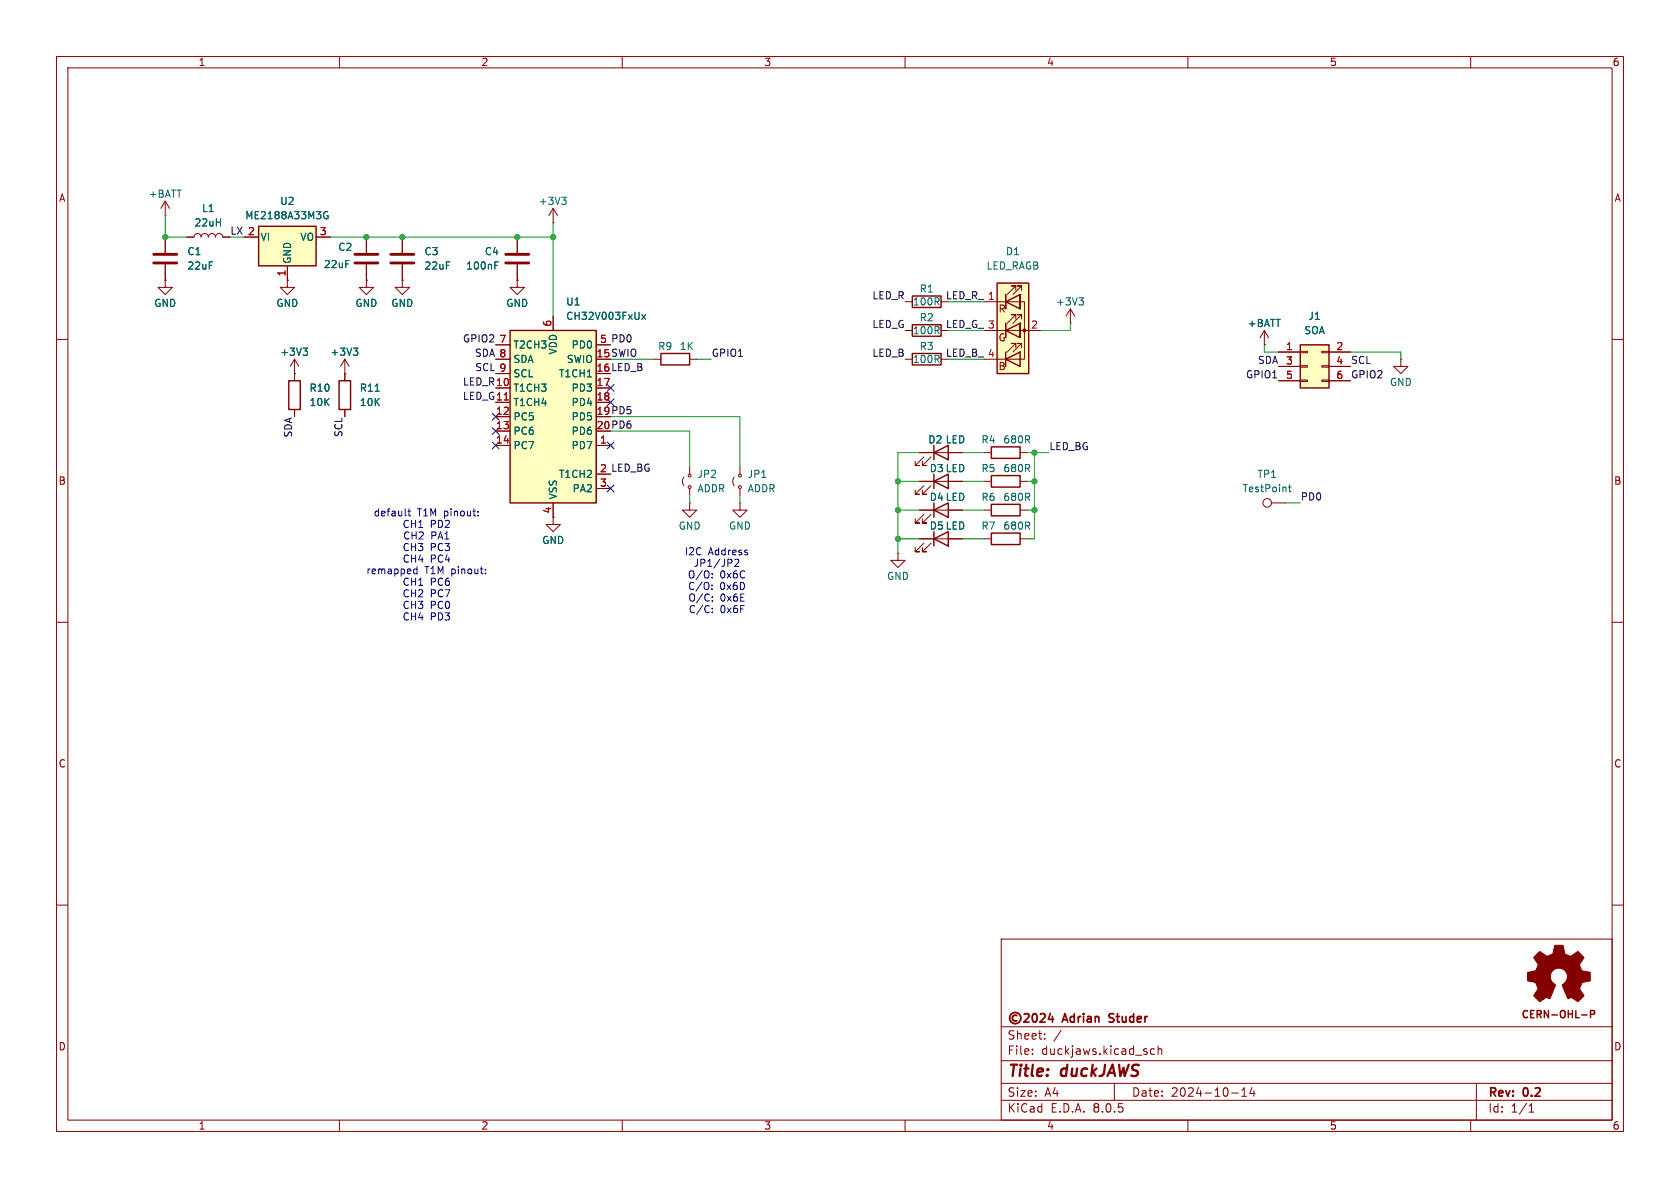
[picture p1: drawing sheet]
<svg xmlns="http://www.w3.org/2000/svg" width="297mm" height="210mm" viewBox="0 0 297 210" stroke-linecap="round" stroke-linejoin="round" font-family="sans-serif">
<g fill="none" stroke="#840000" stroke-width=".18">
<path d="M10 10h277v190h-277zM12 12h273v186h-273zM60 10v2M110 10v2M160 10v2M210 10v2M260 10v2M10 60h2M64.8 49.5v1.3h1.2l-1.2 1.3-1.3-1.3h1.3M64.8 49.5h.1M285 60h2M61 66h.1"/>
<path d="M61 63.5l-.8 1.3M61 63.5v2.5M61 63.5l.7 1.3M120.9 84.3l-.3 .8 .3 .8M121.9 82.6v1.2M121.9 86.4v1.2M129.8 84.3l-.3 .8 .3 .8M130.8 82.6v1.2M130.8 86.4v1.2M10 110h2M285 110h2M10 160h2"/>
<path d="M285 160h2M177 166h108v32h-108zM60 198v2M110 198v2M160 198v2M177 194.5h108M177 191.5h108M177 187.5h108M177 181.5h108M182.5 186.3v.1M182.5 185.5v.1M184.7 183.6v.1"/>
<path d="M184.7 182.8v.1M187.6 182.1l-1.3 2M197 191.5v3M204.1 185.5l-.4-.1-.3 .3v.4l.1 .2h.6M204.7 185.5l.3-.1 .3 .1 .1 .9M204.7 184.9v1.5M210 198v2M217.7 193.2h1.2M219.5 193.8h.9M219.5 192.7l.5-.4v1.5M221.3 192.2l-.3 1.1h.9M221.7 192.8v1"/>
<path d="M260 198v2M261 191.5v6.5M270.3 196.6h.9M270.3 195.5l.4-.4v1.5"/>
<circle cx="121.9" cy="84.1" r=".25"/>
<circle cx="121.9" cy="86.1" r=".25"/>
<circle cx="130.8" cy="86.1" r=".25"/>
<circle cx="130.8" cy="84.1" r=".25"/>
</g>
<g fill="none" stroke="#840000" stroke-width=".3">
<path d="M179.8 179.5a.52 .52 0 0 0-.8 .5 .52 .52 0 0 0 .8 .4M181.1 179.3l.5-.1 .2 .1 .1 .3-.9 1.1h.9M182.6 179.3l.2-.1a.81 .81 0 0 1 .6 .6 .81 .81 0 0 1-.3 .8l-.1 .1a.81 .81 0 0 1-.4-1.4zM183.9 179.3l.6-.1 .2 .1 .1 .3-1 1.1h1M185.7 179.1l-.4 1.1h1M186.1 179.7v1M196.1 179.3v.5M196.1 180.6l.2 .1"/>
<circle cx="179.5" cy="180" r="1"/>
</g>
<path d="M62.5 61.5h.8l-.5 .5M63 62l.3 .3v.3l-.3 .2" fill="none" stroke="#006464" stroke-width=".18"/>
<path d="M45.7 40h10.2v7h-10.2z" fill="#ffffc2"/>
<path d="M45.7 40h10.2v7h-10.2z" fill="none" stroke="#840000" stroke-width=".25"/>
<g fill="none" stroke="#840000" stroke-width=".18">
<path d="M97.8 39.4h.1M97.8 36.8l-.8 1.3M97.8 36.8v2.6M97.8 36.8l.8 1.3M43.2 41.9h2.5M50.8 47v2.5M55.9 41.9h2.5M91.4 41.9v2.8M91.4 46.7v2.8M247.6 63.5v1.3h1.3l-1.3 1.2-1.2-1.2h1.2M247.6 63.5h.1M224.8 88.9h2.5"/>
<circle cx="224" cy="88.9" r=".76"/>
</g>
<path d="M57.8 38.1h.2l-.1 .5h-.4l-.2-.2M57.9 37.5h-.4l-.2 .2M99.3 34.9h.8l-.4 .5M99.8 35.4l.3 .2v.3l-.3 .2M87.5 46.9h.4M87.5 46.3h.6M227.8 86.1h.5M228 85.7v1.1l.3 .1" fill="none" stroke="#006464" stroke-width=".18"/>
<path d="M89.4 46.5h4.1M89.4 45h4.1" fill="none" stroke="#840000" stroke-width=".51"/>
<path d="M229.9 61h5v7.6h-5z" fill="#ffffc2"/>
<g fill="none" stroke="#840000" stroke-width=".18">
<path d="M29.2 49.5v1.3h1.3l-1.3 1.3-1.3-1.3h1.3M29.2 49.5h.1M91.4 49.5v1.3h1.3l-1.3 1.3-1.2-1.3h1.2M91.4 49.5h.1M160 53.3h1.3M160 58.4h1.3M166.4 53.3h1.2M166.4 58.4h1.2M189.2 57.2h.1M189.2 54.6l-.7 1.3M189.2 54.6v2.6M189.2 54.6l.8 1.3"/>
<path d="M223.5 58.4l-.7 1.3M223.5 58.4v2.6M223.5 58.4l.8 1.3M52.1 66h.1M52.1 63.5l-.8 1.3M52.1 63.5v3.8M52.1 72.4v1.3M52.1 63.5l.7 1.3M61 66v1.3M61 72.4v1.3M160 63.5h1.3M166.4 63.5h1.2"/>
<path d="M223.5 61h.1M226.1 62.2h3.8M226.1 64.8h3.8M226.1 67.3h3.8M229.9 67.2h1.2v.2h-1.2zM229.9 64.6h1.2v.3h-1.2zM229.9 62.1h1.2v.3h-1.2zM233.7 67.2h1.2v.2h-1.2zM233.7 64.6h1.2v.3h-1.2zM233.7 62.1h1.2v.3h-1.2zM234.9 62.2h3.9M234.9 64.8h3.9"/>
<path d="M234.9 67.3h3.9M158.7 97.8v1.3h1.3l-1.3 1.2-1.2-1.2h1.2M158.7 97.8h.1M162.6 90.2h7.6M162.6 95.3h7.6M162.6 80h7.6M162.6 85.1h7.6M163.3 90.9l-1.5 1.6h.8h-.8v-.8M163.3 96l-1.5 1.5h.8h-.8v-.7M163.3 80.8l-1.5 1.5h.8h-.8v-.8M163.3 85.9l-1.5 1.5h.8h-.8v-.8M164.6 90.9l-1.5 1.6h.7h-.7v-.8"/>
<path d="M164.6 96l-1.5 1.5h.7h-.7v-.7M164.6 80.8l-1.5 1.5h.7h-.7v-.8M164.6 85.9l-1.5 1.5h.7h-.7v-.8"/>
</g>
<g fill="none" stroke="#840000" stroke-width=".25">
<path d="M161.3 52.3h5.1v2.1h-5.1zM161.3 57.4h5.1v2h-5.1zM51.1 67.3h2v5.1h-2zM59.9 67.3h2.1v5.1h-2.1zM161.3 62.5h5.1v2h-5.1zM165.1 78.7v2.6M229.9 61h5v7.6h-5zM165.1 90.2l2.5-1.3v2.5zM165.1 95.3l2.5-1.3v2.5zM165.1 80l2.5-1.3v2.6zM165.1 85.1l2.5-1.3v2.6zM165.1 83.8v2.6"/>
<path d="M165.1 88.9v2.5M165.1 94v2.5"/>
</g>
<path d="M271.7 168.7l.5-.5 .9 .6a.62 .62 0 0 0 1 0l.2-.1a1.62 1.62 0 0 0 .5-1.4l.1-.2h1.4l.2 .8a.74 .74 0 0 0 .7 1l.5 .2 1.3-.9 1 1-.4 .7a.75 .75 0 0 0-.1 1.2l.2 .5 1.4 .3 .1 1.5-1.5 .3v.1a1.23 1.23 0 0 0-.3 1.2l.6 1-.1 .1-1 1-.8-.6a.54 .54 0 0 0-.8 .1l-1.1-2.4a2.33 2.33 0 0 0 .9-1.9 1.54 1.54 0 0 0-2.5-.7 1.54 1.54 0 0 0 .4 2.5l-1.1 2.5a.69 .69 0 0 0-1.1 .1l-.6 .4-1.1-1.1 .8-1.2-.2-.5a.71 .71 0 0 0-.9-.8l-.7-.1v-1.5l.4-.1a1.11 1.11 0 0 0 1.2-.7 .72 .72 0 0 0-.2-1.2l-.4-.6z" fill="#840000" stroke="#840000" stroke-width=".18"/>
<path d="M190.7 52.6h.8l-.4 .5M191.3 53.1l.2 .3v.3l-.2 .2M53.6 61.5h.8l-.5 .5M54.1 62l.3 .3v.3l-.3 .2M66.3 69.2h.8" fill="none" stroke="#006464" stroke-width=".18"/>
<path d="M176.3 50h5.6v16h-5.6z" fill="#ffffc2"/>
<g fill="none" stroke="#840000" stroke-width=".18">
<path d="M174 53.3h7.1v10.2h-7.1M174 58.4h10.1M177.8 57.2v2.5M177.8 52.1v2.5M179.6 56.4v-.8h-.8h.8l-1.5 1.6M179.6 51.3v-.8h-.8h.8l-1.5 1.6M180.3 57.2v2.5zM180.3 57.2h.1M180.3 52.1v2.5zM180.3 52.1h.1M180.6 56.4v-.8h-.8h.8l-1.5 1.6M180.6 51.3v-.8h-.8h.8l-1.5 1.6"/>
<path d="M179.6 61.5v-.8h-.8h.8l-1.5 1.5M180.6 61.5v-.8h-.8h.8l-1.5 1.5M174 90.2h1.3M174 80h1.3M174 95.3h1.3M174 85.1h1.3M180.3 90.2h1.3M180.3 80h1.3M180.3 95.3h1.3M180.3 85.1h1.3"/>
</g>
<path d="M176.3 50h5.6v16h-5.6zM177.8 58.4l2.5-1.2v2.5zM177.8 53.3l2.5-1.2v2.5zM177.8 52.1v2.5M177.8 57.2v2.5M175.3 79h5v2h-5zM177.8 63.5l2.5-1.3v2.6zM177.8 62.2v2.6M175.3 89.2h5v2h-5zM175.3 94.2h5v2.1h-5zM175.3 84.1h5v2h-5z" fill="none" stroke="#840000" stroke-width=".25"/>
<circle cx="181.1" cy="58.4" r=".25" fill="#840000" stroke="#840000" stroke-width=".18"/>
<path d="M90.2 58.4h15.2v30.5h-15.2z" fill="#ffffc2"/>
<path d="M90.2 58.4h15.2v30.5h-15.2zM116.8 62.5h5.1v2h-5.1zM279.6 179.4h1M281.2 179.3l.6-.1 .1-.1-.1-.3-.6-.2v1.3" fill="none" stroke="#840000" stroke-width=".25"/>
<g fill="none" stroke="#840000" stroke-width=".18">
<path d="M29.2 38.1h.1M29.2 35.6v2.5M29.2 35.6l-.8 1.2M29.2 35.6l.8 1.2M29.2 49.5h.1M29.2 41.9v2.8M29.2 46.7v2.8M33 41.9h1.3a.64 .64 0 0 1 .6-.6 .64 .64 0 0 1 .7 .6 .64 .64 0 0 1 .6-.6 .64 .64 0 0 1 .6 .6 .64 .64 0 0 1 .7-.6 .64 .64 0 0 1 .6 .6 .64 .64 0 0 1 .6-.6 .64 .64 0 0 1 .7 .6h1.2M43.2 41.9h2.5M50.8 49.5v1.3h1.3l-1.3 1.3-1.3-1.3h1.3M50.8 49.5h.1M50.8 47v2.5"/>
<path d="M55.9 41.9h2.5M64.8 49.5h.1M64.8 41.9v2.8M64.8 46.7v2.8M71.1 49.5v1.3h1.3l-1.3 1.3-1.3-1.3h1.3M71.1 49.5h.1M71.1 41.9v2.8M71.1 46.7v2.8M91.4 49.5h.1M91.4 41.9v2.8M91.4 46.7v2.8M97.8 55.9v2.5"/>
<path d="M52.1 66h.1M52.1 66v1.3M52.1 72.4v1.3M61 66h.1M61 66v1.3M61 72.4v1.3M87.6 78.7h2.6M87.6 68.6h2.6M87.6 71.1h2.6M87.6 73.7h2.6M87.6 76.2h2.6M87.6 61h2.6"/>
<path d="M87.6 63.5h2.6M87.6 66h2.6M105.4 78.7h2.5M105.4 68.6h2.5M105.4 71.1h2.5M105.4 61h2.5M115.6 63.5h1.2M121.9 63.5h1.3M223.5 61h.1M226.1 62.2h3.8M226.1 64.8h3.8M226.1 67.3h3.8"/>
<path d="M234.9 62.2h3.9M234.9 64.8h3.9M234.9 67.3h3.9M97.8 88.9v3.8h1.3l-1.3 1.3-1.3-1.3h1.3M105.4 86.4h2.5M121.9 88.9v1.3h1.3l-1.3 1.2-1.3-1.2h1.3M121.9 88.9h.1M130.8 88.9v1.3h1.3l-1.3 1.2-1.3-1.2h1.3M130.8 88.9h.1M162.6 90.2h2.5M162.6 95.3h2.5M162.6 85.1h2.5"/>
<path d="M162.6 80h2.5M167.6 90.2h2.6M167.6 95.3h2.6M167.6 85.1h2.6M167.6 80h2.6"/>
</g>
<path d="M89.1 70.7h.8" fill="none" stroke="#a90000" stroke-width=".18"/>
<path d="M57.8 38.1h.2l-.1 .5h-.4l-.2-.2M57.9 37.5h-.4l-.2 .2M87.5 46.9h.4M87.5 46.3h.6M113.5 55.6l.6 .9M114.1 55.6l-.6 .9M53.6 61.5h.8l-.5 .5M54.1 62l.3 .3v.3l-.3 .2M62.5 61.5h.8l-.5 .5M63 62l.3 .3v.3l-.3 .2M66.3 69.2h.8" fill="none" stroke="#006464" stroke-width=".18"/>
<path d="M27.2 46.5h4M27.2 45h4M62.7 46.5h4.1M62.7 45h4.1M69.1 46.5h4.1M69.1 45h4.1" fill="none" stroke="#840000" stroke-width=".51"/>
<g fill="none" stroke="#0000c2" stroke-width=".18">
<path d="M72.1 90.4h.5M72.3 89.9v1.1l.3 .2M84.5 91.1v.1M84.5 90.4v.1M130.6 99v.4l-.8 .7h.8M73.1 101.2l.3 .2h.3M73.7 100.2v1.2M73.7 100.6h-.3l-.3 .2M85.8 101.3v.1M85.8 100.6v.2M125.9 104.1v.1M125.9 103.4v.2"/>
<path d="M125.9 102.1v.1M125.9 101.4v.1M125.9 107.5v.1M125.9 108.2v.1M125.9 105.5v.1M125.9 106.1v.2"/>
</g>
<g fill="none" stroke="#009600" stroke-width=".18">
<path d="M29.2 38.1v3.8h3.8M97.8 39.4v16.5M58.4 41.9h39.4M167.6 58.4h6.4M167.6 53.3h6.4M189.2 57.2v1.2h-5.1M107.9 76.2h14v6.4M107.9 73.7h22.9v8.9M107.9 63.5h7.7M123.2 63.5h2.5M167.6 63.5h6.4M223.5 61v1.2h2.6"/>
<path d="M238.8 62.2h8.8v1.3M121.9 87.6v1.3M130.8 87.6v1.3M158.7 85.1h3.9M158.7 95.3h3.9M158.7 90.2h3.9M162.6 80h-3.9v17.8M170.2 85.1h3.8M170.2 95.3h3.8M170.2 90.2h3.8M170.2 80h3.8M181.6 85.1h1.3"/>
<path d="M181.6 90.2h1.3M181.6 80h3.8M182.9 80v15.3h-1.3M227.3 88.9h2.6"/>
</g>
<g fill="none" stroke="#000084" stroke-width=".18">
<path d="M87 78.1l1.2 1.2M87 73.1l1.2 1.2M87 75.6l1.2 1.2M88.2 78.1l-1.2 1.2M88.2 73.1l-1.2 1.2M88.2 75.6l-1.2 1.2M107.3 70.5l1.3 1.2M107.3 78.1l1.3 1.2M107.3 68l1.3 1.2M108.6 70.5l-1.3 1.2M108.6 78.1l-1.3 1.2M108.6 68l-1.3 1.2"/>
<path d="M107.3 85.8l1.3 1.2M108.6 85.8l-1.3 1.2"/>
</g>
<g fill="#009600" stroke="#009600" stroke-width=".18">
<circle cx="158.7" cy="90.2" r=".46"/>
<circle cx="182.9" cy="80" r=".46"/>
<circle cx="158.7" cy="95.3" r=".46"/>
<circle cx="182.9" cy="90.2" r=".46"/>
<circle cx="182.9" cy="85.1" r=".46"/>
<circle cx="158.7" cy="85.1" r=".46"/>
<circle cx="91.4" cy="41.9" r=".46"/>
<circle cx="97.8" cy="41.9" r=".46"/>
<circle cx="64.8" cy="41.9" r=".46"/>
<circle cx="71.1" cy="41.9" r=".46"/>
<circle cx="29.2" cy="41.9" r=".46"/>
</g>
<g font-size="2.8" fill="#840000">
<text x="178" y="190.9">Title:</text>
<text x="187.7" y="190.9">duckJAWS</text>
</g>
<g font-size="2.1" fill="#840000">
<text x="178" y="184">Sheet:</text>
<text x="188" y="181.2">Adrian</text>
<text x="196.8" y="181.2">Studer</text>
<text x="178" y="186.7">File:</text>
<text x="184.1" y="186.7">duckjaws.kicad_sch</text>
<text x="178" y="196.9">KiCad</text>
<text x="178" y="194.1">Size:</text>
<text x="184.7" y="194.1">A4</text>
<text x="185.7" y="196.9">E.D.A.</text>
<text x="193.3" y="196.9">8.0.5</text>
<text x="200" y="194.1">Date:</text>
<text x="207" y="194.1">2024-10-14</text>
<text x="263" y="194.3">Rev:</text>
<text x="263" y="196.9">Id:</text>
<text x="267.1" y="196.9">1/1</text>
<text x="269.4" y="194.3">0.2</text>
</g>
<g font-size="1.8" fill="#840000">
<text x="35" y="11.9">1</text>
<text x="85" y="11.9">2</text>
<text x="135" y="11.9">3</text>
<text x="185" y="11.9">4</text>
<text x="235" y="11.9">5</text>
<text x="285" y="11.9">6</text>
<text x="10.3" y="35.9">A</text>
<text x="285.3" y="35.9">A</text>
<text x="176.4" y="55.5">R</text>
<text x="105.4" y="63.2">15 SWIO</text>
<text x="105.4" y="65.8">16 LED_B</text>
<text x="176.4" y="65.6">B</text>
<text x="176.4" y="60.6">G</text>
<text x="105.4" y="73.4">19 PD5</text>
<text x="105.4" y="75.9">20 PD6</text>
<text x="106" y="83.6">2 LED_BG</text>
<text x="10.3" y="85.9">B</text>
<text x="285.3" y="85.9">B</text>
<text x="10.3" y="135.9">C</text>
<text x="285.3" y="135.9">C</text>
<text x="10.3" y="185.9">D</text>
<text x="268.8" y="180.3">CERN-OHL-P</text>
<text x="285.3" y="185.9">D</text>
<text x="35" y="199.9">1</text>
<text x="85" y="199.9">2</text>
<text x="135" y="199.9">3</text>
<text x="185" y="199.9">4</text>
<text x="235" y="199.9">5</text>
<text x="285" y="199.9">6</text>
</g>
<g font-size="1.8" fill="#006464">
<text x="26.2" y="35.2">+BATT</text>
<text x="34.3" y="40.2">22uH</text>
<text x="35.6" y="37.7">L1</text>
<text x="43.3" y="39">ME2188A33M3G</text>
<text x="49.4" y="36.4">U2</text>
<text x="95.1" y="36.4">+3V3</text>
<text x="33" y="45.3">C1</text>
<text x="33" y="47.9">22uF</text>
<text x="46" y="42.8">VI</text>
<text x="51.7" y="46.7" transform="rotate(-90 51.7 46.7)">GND</text>
<text x="53" y="42.8">VO</text>
<text x="57.2" y="47.6">22uF</text>
<text x="59.7" y="44.6">C2</text>
<text x="74.9" y="45.3">C3</text>
<text x="74.9" y="47.9">22uF</text>
<text x="82.3" y="47.9">100nF</text>
<text x="85.6" y="45.3">C4</text>
<text x="174.3" y="47.9">LED_RAGB</text>
<text x="177.7" y="45.3">D1</text>
<text x="162.5" y="51.9">R1</text>
<text x="27.2" y="54.5">GND</text>
<text x="48.8" y="54.5">GND</text>
<text x="62.7" y="54.5">GND</text>
<text x="69.1" y="54.5">GND</text>
<text x="89.4" y="54.5">GND</text>
<text x="100" y="54.2">U1</text>
<text x="100" y="56.7">CH32V003FxUx</text>
<text x="161.3" y="54.2">100R</text>
<text x="161.3" y="59.3">100R</text>
<text x="162.5" y="57">R2</text>
<text x="186.6" y="54.2">+3V3</text>
<text x="220.5" y="58">+BATT</text>
<text x="230.5" y="59.3">SOA</text>
<text x="231.2" y="56.7">J1</text>
<text x="49.4" y="63.1">+3V3</text>
<text x="58.3" y="63.1">+3V3</text>
<text x="90.7" y="61.8">T2CH3</text>
<text x="90.7" y="64.4">SDA</text>
<text x="98.7" y="62.8" transform="rotate(-90 98.7 62.8)">VDD</text>
<text x="100.1" y="64.4">SWIO</text>
<text x="100.9" y="61.8">PD0</text>
<text x="116.3" y="62.1">R9</text>
<text x="120.1" y="62.1">1K</text>
<text x="161.3" y="64.4">100R</text>
<text x="162.5" y="62.1">R3</text>
<text x="54.6" y="69.4">R10</text>
<text x="54.6" y="72">10K</text>
<text x="63.5" y="69.4">R11</text>
<text x="63.5" y="72">10K</text>
<text x="90.7" y="69.4">T1CH3</text>
<text x="90.7" y="72">T1CH4</text>
<text x="90.7" y="66.9">SCL</text>
<text x="98.7" y="66.9">T1CH1</text>
<text x="100.9" y="69.4">PD3</text>
<text x="100.9" y="72">PD4</text>
<text x="245.6" y="68.4">GND</text>
<text x="90.7" y="74.5">PC5</text>
<text x="90.7" y="77.1">PC6</text>
<text x="100.9" y="74.5">PD5</text>
<text x="100.9" y="77.1">PD6</text>
<text x="90.7" y="79.6">PC7</text>
<text x="100.9" y="79.6">PD7</text>
<text x="164" y="78.6">D2 LED</text>
<text x="164.3" y="83.7">D3 LED</text>
<text x="173.4" y="78.6">R4</text>
<text x="173.4" y="83.7">R5</text>
<text x="177.3" y="78.6">680R</text>
<text x="177.3" y="83.7">680R</text>
<text x="98.7" y="88.4" transform="rotate(-90 98.7 88.4)">VSS</text>
<text x="98.7" y="84.7">T1CH2</text>
<text x="101.1" y="87.2">PA2</text>
<text x="123.2" y="84.7">JP2</text>
<text x="123.2" y="87.2">ADDR</text>
<text x="132.1" y="84.7">JP1</text>
<text x="132.1" y="87.2">ADDR</text>
<text x="164.3" y="88.7">D4 LED</text>
<text x="173.4" y="88.7">R6</text>
<text x="177.3" y="88.7">680R</text>
<text x="219.6" y="87.2">TestPoint</text>
<text x="222.2" y="84.7">TP1</text>
<text x="119.9" y="93.8">GND</text>
<text x="128.8" y="93.8">GND</text>
<text x="164.3" y="93.8">D5 LED</text>
<text x="173.4" y="93.8">R7</text>
<text x="177.3" y="93.8">680R</text>
<text x="95.8" y="96.4">GND</text>
<text x="156.7" y="102.7">GND</text>
</g>
<text font-size="1.8" fill="#009600" x="40.6" y="41.6">LX 2</text>
<g font-size="1.8" fill="#a90000">
<text x="43.7" y="41.7">2</text>
<text x="56.4" y="41.7">3</text>
<text x="50.5" y="49" transform="rotate(-90 50.5 49)">1</text>
<text x="97.5" y="57.9" transform="rotate(-90 97.5 57.9)">6</text>
<text x="182.2" y="58.2">2</text>
<text x="88.2" y="60.7">7</text>
<text x="88.2" y="63.2">8</text>
<text x="88.2" y="65.8">9</text>
<text x="105.4" y="63.2">15</text>
<text x="105.4" y="65.8">16</text>
<text x="106" y="60.7">5</text>
<text x="227.3" y="62">1</text>
<text x="227.3" y="64.5">3</text>
<text x="236.1" y="62">2</text>
<text x="236.1" y="64.5">4</text>
<text x="87.6" y="68.3">10</text>
<text x="87.6" y="70.9">11</text>
<text x="105.4" y="68.3">17</text>
<text x="105.4" y="70.9">18</text>
<text x="227.3" y="67.1">5</text>
<text x="236.1" y="67.1">6</text>
<text x="87.6" y="73.4">12</text>
<text x="87.6" y="75.9">13</text>
<text x="105.4" y="73.4">19</text>
<text x="105.4" y="75.9">20</text>
<text x="87.6" y="78.5">14</text>
<text x="106" y="78.5">1</text>
<text x="106" y="83.6">2</text>
<text x="106" y="86.1">3</text>
<text x="97.5" y="90.9" transform="rotate(-90 97.5 90.9)">4</text>
</g>
<g font-size="1.8" fill="#0f0f0f">
<text x="154.1" y="53">LED_R</text>
<text x="167.1" y="53">LED_R_ 1</text>
<text x="154.1" y="58.1">LED_G</text>
<text x="167.1" y="58.1">LED_G_ 3</text>
<text x="81.7" y="60.6">GPIO2</text>
<text x="83.9" y="63.2">SDA 8</text>
<text x="83.9" y="65.7">SCL 9</text>
<text x="106" y="60.7">5 PD0</text>
<text x="125.7" y="63.2">GPIO1</text>
<text x="154.1" y="63.2">LED_B</text>
<text x="167.1" y="63.2">LED_B_ 4</text>
<text x="222.3" y="64.4">SDA</text>
<text x="238.8" y="64.4">SCL</text>
<text x="81.7" y="70.8">LED_G11</text>
<text x="81.7" y="68.2">LED_R10</text>
<text x="220.2" y="67">GPIO1</text>
<text x="238.8" y="67">GPIO2</text>
<text x="51.7" y="77.4" transform="rotate(-90 51.7 77.4)">SDA</text>
<text x="60.6" y="77.4" transform="rotate(-90 60.6 77.4)">SCL</text>
<text x="185.4" y="79.7">LED_BG</text>
<text x="229.9" y="88.6">PD0</text>
</g>
<g font-size="1.8" fill="#0000c2">
<text x="66" y="91.5">default</text>
<text x="71.1" y="93.5">CH1</text>
<text x="71.2" y="95.6">CH2</text>
<text x="73.8" y="91.5">T1M</text>
<text x="76.1" y="93.5">PD2</text>
<text x="76.1" y="95.6">PA1</text>
<text x="78.6" y="91.5">pinout:</text>
<text x="64.7" y="101.7">remapped</text>
<text x="71.1" y="97.6">CH3</text>
<text x="71.1" y="99.7">CH4</text>
<text x="75.1" y="101.7">T1M</text>
<text x="76.1" y="97.6">PC3</text>
<text x="76.1" y="99.7">PC4</text>
<text x="79.9" y="101.7">pinout:</text>
<text x="121" y="98.4">I2C</text>
<text x="122.5" y="100.4">JP1/JP2</text>
<text x="125.2" y="98.4">Address</text>
<text x="71.1" y="103.8">CH1</text>
<text x="71.1" y="105.8">CH2</text>
<text x="71.1" y="107.8">CH3</text>
<text x="76.1" y="103.8">PC6</text>
<text x="76.1" y="105.8">PC7</text>
<text x="76.1" y="107.8">PC0</text>
<text x="121.5" y="102.5">O/O:</text>
<text x="121.5" y="104.5">C/O:</text>
<text x="121.6" y="106.6">O/C:</text>
<text x="127.2" y="104.5">0x6D</text>
<text x="127.3" y="102.5">0x6C</text>
<text x="127.3" y="106.6">0x6E</text>
<text x="71.1" y="109.9">CH4</text>
<text x="76.1" y="109.9">PD3</text>
<text x="121.7" y="108.6">C/C:</text>
<text x="127.3" y="108.6">0x6F</text>
</g>
</svg>
